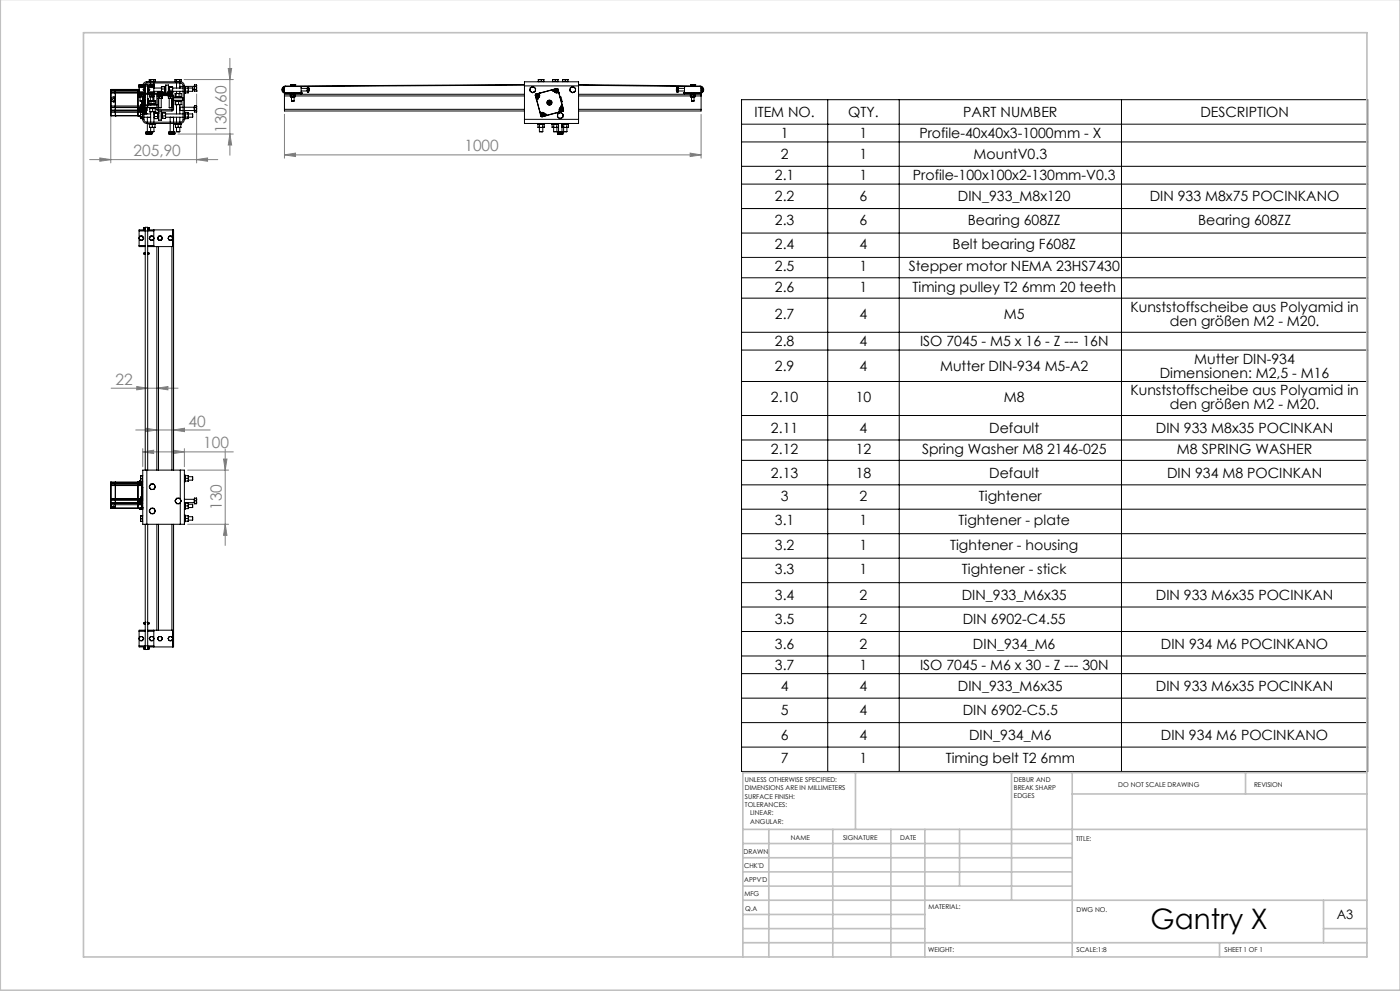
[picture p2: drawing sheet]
<svg xmlns="http://www.w3.org/2000/svg" width="420mm" height="297mm" viewBox="0 0 420 297" stroke-linecap="round" stroke-linejoin="round" font-family="sans-serif">
<g fill="none" stroke="#808080" stroke-width=".3">
<path d="M69 17.5v29M33.2 32.8v16M55.2 23.8h14.8M59 28.2v20.6M68.5 20.5h1l-.5 3.3zM85.3 34.3v13.1M210.3 34.3v13.1M26.9 47.8h38.4M30 47.3l3.2 .5-3.2 .5zM53.4 40.2h16.6M59 47.8l3.3-.5v1zM69 40.2l.5 3.3h-1z"/>
<path d="M85.3 46.4l3.4-.5v1zM85.3 46.4h125M207 45.9l3.3 .5-3.3 .5zM33.3 116.3h20.1M41 115.8l3.3 .5-3.3 .5zM47.1 116.3l3.3-.5v1zM40.7 128.9h22.3M42.8 135.4l3.3-.5v1zM42.8 134.4v5.5M42.8 135.4h27.2M43.7 128.3l3.4 .6-3.4 .5zM52 134.9l3.3 .5-3.3 .5z"/>
<path d="M52.1 128.9l3.3-.6v1.1zM55.3 134.4v5.5M67.1 137.6h1l-.5 3.3zM67.6 134.5v29M56.3 140.9h12.3M56.3 157.1h12.3M67.6 157.1l.5 3.3h-1z"/>
</g>
<g fill="none" stroke="#000" stroke-width=".3">
<path d="M222.5 29.9h187.8v201.3h-187.8zM222.5 37.2h187.8M248.3 29.9v201.3M269.8 29.9v201.3M336.4 29.9v201.3M222.5 42.5h187.8M222.5 49.8h187.8M222.5 55.2h187.8M222.5 62.5h187.8M222.5 69.8h187.8M222.5 77.1h187.8M222.5 83.3h187.8"/>
<path d="M222.5 89.4h187.8M222.5 99.6h187.8M222.5 104.9h187.8M222.5 114.3h187.8M222.5 124.5h187.8M222.5 131.9h187.8M222.5 138h187.8M222.5 145.3h187.8M222.5 152.6h187.8M222.5 159.9h187.8M222.5 167.3h187.8M222.5 174.6h187.8"/>
<path d="M222.5 181.9h187.8M222.5 189.3h187.8M222.5 196.6h187.8M222.5 201.9h187.8M222.5 209.2h187.8M222.5 216.6h187.8M222.5 223.9h187.8"/>
</g>
<g fill="none" stroke="#c0c0c0" stroke-width=".5">
<path d="M.1 -.1v296.9h419.9M25 9.8h385.1v277h-385.1zM256.6 231.6v17M303.5 231.6v38.2M321.7 231.6v55.2M321.7 237.9h88.4M373.7 231.6v6.3M410.1 231.6h-187.3v55.2M222.8 248.6h187.3M222.8 257.1h98.9M222.8 252.8h98.9M230.6 248.6v38.2"/>
<path d="M249.8 248.6v38.2M267.3 248.6v38.2M277.5 248.6v38.2M287.9 248.6v17M222.8 265.6h98.9M222.8 261.3h98.9M222.8 278.3h54.7M222.8 274.1h54.7M222.8 269.8h187.3M397.1 278.3h13M397.1 269.8v12.7M222.8 282.5h187.3"/>
<path d="M365.9 282.5v4.3"/>
</g>
<g fill="#808080">
<path d="M47.1 116.3l3.3-.5v1zM41 115.8l3.3 .5-3.3 .5z"/>
<path d="M30 47.3l3.2 .5-3.2 .5zM59 47.8l3.3-.5v1zM85.3 46.4l3.4-.5v1zM207 45.9l3.3 .5-3.3 .5zM43.7 128.3l3.4 .6-3.4 .5zM52.1 128.9l3.3-.6v1.1zM42.8 135.4l3.3-.5v1zM52 134.9l3.3 .5-3.3 .5z"/>
<path d="M69 40.2l.5 3.3h-1zM68.5 20.5h1l-.5 3.3z"/>
<path d="M67.1 137.6h1l-.5 3.3zM67.6 157.1l.5 3.3h-1z"/>
</g>
<g fill="none" stroke="#000" stroke-width=".3">
<path d="M33.2 34.6l.1 .1M33.2 31.8h.1M33.2 32.1l.1 .1M33.2 31.8v.3M33.2 32.2h.1M33.2 32.2v.8M33.2 33.3h.1M33.2 33.6l.1 .1M33.2 33.3v.3M33.2 27.7v.2M33.2 27.3v.4M33.2 27.1h.1"/>
<path d="M33.2 27.1v.2M33.2 27.9v3.9M33.2 32.1v.1M33.2 33v.3M33.2 33.6v1M33.3 27.7h-.1M33.3 26.8l-.1 .3M33.3 31.8v.4M33.3 27.9h-.1M33.3 32.2v.8M33.3 33h-.1M33.3 33.3v.4"/>
<path d="M33.3 27.3h-.1M33.3 27.7v.2M33.3 27.3v.4M33.3 26.8v.3M33.3 34.7h.1M33.3 33.7h9.4v1.9h-.5M33.3 27.7h8.4M33.3 31.8h8.9M33.3 32.2h8.8M33.3 26.8h8.4M33.3 34.7h8.9l-.1 .2M33.3 27.1v.2"/>
<path d="M33.3 27.9v3.9M33.3 32.2h.1M33.3 33v.3M33.3 33.7v1M33.3 27.3h8.4M33.3 33.3h8.4M33.3 33h8.4M33.3 27.1h8.4M34.1 30.5h.5M34.1 30.5v.1M34.6 29.1a.87 .87 0 0 0-1.3 .9l.8 .5M34.6 26.8v7.9"/>
<path d="M34.6 34.7h.1M41.4 26.8v7.9M41.4 34.7h.1M41.7 33l.1 .4M41.7 27.4v.2M41.7 32.9v.1M41.7 32.8v.1M41.7 32.7h.1M41.7 32.7v.1M41.7 32.8h.1M41.7 27.1h.1M41.7 27.1v.1"/>
<path d="M41.7 27.2v.1M41.7 27.3v.1M41.7 27.2v.2M41.7 27.2h.1M41.7 27v.1M41.7 25.5v.4M41.7 25.9h1.7M41.7 34.7l.1 .2M41.7 26.7v.3M41.7 28.4h.1M41.7 28.4h.4M41.7 29h.4"/>
<path d="M41.7 27.5v.3h1.9M41.7 25.9v.3M41.7 26.2v1.3M41.7 28.4v.6M41.7 25.9h1.9M41.7 27.5h1.9M41.7 26.2h1.9M41.8 28.3v.1M41.8 33.4h.1M41.9 32.2h.1M41.8 32.3l-.1 .4M41.8 34.9h.1"/>
<path d="M41.8 25.4l.2 .1M41.8 25.4h.6M41.8 25.4l-.1 .1M41.8 32.3v.3M41.8 32.6v.8M41.8 34.7v.2zM41.9 32.2v.4M41.9 32.6v.8M41.9 34.9v.1M41.9 35h.2M42 30.3h.4M42 25.5v.4"/>
<path d="M42 27.8v.1M42 29v1.3M42.1 28.4h.3M42.1 29h.6M42.1 28.4h.6M42.1 28.4h-.4M42.1 35h.1M42.1 32.5v.4M42.1 33.3l-.2 .1M42.1 34.9v.1M42.2 33.3h.1M42.1 32.9v.4"/>
<path d="M42.1 32.9h.1M42.1 33.3h.1M42.2 32.9v.4M42.2 31.8l-.1 .1M42.2 33.3l-.1 .3M42.2 34.7v.5M42.2 34v.3M42.2 34v.7M42.2 34.7v.7M42.2 35.4v.2M42.2 35.4v.1M42.2 31.8v1.1"/>
<path d="M42.2 33.3h.4M42.2 32.9h.4M42.2 32.1l.1 .1M42.2 34.3v.4M42.2 35.2v.2M42.2 33.7v.3zM42.2 32.2h.4M42.2 31.5h.4M42.2 31.4h.4M42.2 35.2h.5M42.2 34.3h.5M42.3 31.6h-.1"/>
<path d="M42.3 31.6h.1M42.3 31.6v.6M42.4 29h-.3M42.4 25.4l.3 .1M42.4 25.4h.5M42.4 25.4l-.4 .1M42.4 30.3h.4M42.4 30.3h.3M42.4 29h.3M42.4 28.4v.6M42.4 31.8h.1M42.4 31.8v.1"/>
<path d="M42.4 32.1v.1M42.4 32.1h.1M42.4 32.1l-.1 .1M42.4 31.6h.1M42.4 31.6l.1 .1M42.4 31.7v.1M42.4 31.9h.1M42.4 31.7l.1 .1M42.5 31.9h.1M42.5 31.8h.1M42.5 31.9v.1M42.5 32l-.1 .1"/>
<path d="M42.5 32h.1M42.5 31.8v.1M42.5 31.7v.3M42.6 32.2h.1M42.6 32.9v.4M42.6 32.9h.1M42.6 33.3h.1M42.6 32.3h.1M42.6 31.3v.1M42.6 31.3h.1M42.6 31.4h.1M42.6 31.5h.1"/>
<path d="M42.6 32.2v.1M42.6 31.5v.7M42.6 30.3v1M42.6 32.3v.6M42.6 31.3h-.4v1h.4M42.6 33.2h.1M42.6 32.5h.2v-3.5v6.8a1.21 1.21 0 0 0 1.3 1.2h10M42.6 33.2h.2M42.6 31.4v.1M42.6 33.3v.4M42.7 30.3v2.2M42.7 28.4h.3"/>
<path d="M42.7 28.4h-.3M42.7 25.5v.4M42.7 35.5h.1M42.7 33.8h.1M42.8 27.8v.1M42.8 29v1.3M42.8 30.3h-.1M42.9 25.4l.3-.5 .6-.4h10.3a1.21 1.21 0 0 1 1.2 1.2v10.1a1.21 1.21 0 0 1-1.2 1.2M42.9 25.4l.2 .1M42.9 25.4l-.2 .1M42.9 28.3v.1M43 29h-.3"/>
<path d="M43 28.4h.1M43 25.9h.1M43 28.4v.6M43.1 26.8v.2M43.1 26.8v.1M43.1 27l.2 .2M43.1 25.5v.4M43.1 26.9v.1M43.1 26.9l.3 .2M43.2 32.2v1.3M43.2 33.7l.2 .4M43.2 25.9a.89 .89 0 0 1 .9-1h10a.91 .91 0 0 1 .8 .8v10.1a.84 .84 0 0 1-.8 .8h-10a.91 .91 0 0 1-.9-.8v-7.5"/>
<path d="M43.2 30.4h.1M43.2 31.1h.1M43.2 35.1h1.1M43.2 34.1h2M43.2 27.8v.1M43.3 29.6l.1 2.3zM43.3 26.5l.1 .1M43.3 29.2h.1M43.3 29.2h.3M43.3 32.3h.1M43.3 33.3l.1 .1M43.3 26.5l-.2 .3"/>
<path d="M43.3 33.9l.1 .2M43.3 32.4l.1 .1M43.4 28.7v.5M43.4 28.7v-.4l-.2 1M43.4 33.8l-.1 .1M43.4 33.1v.3M43.4 32.5v.6M43.4 34.1h.7M43.4 33.8l.4 .1M43.4 32.3h.4M43.4 33.1h.4M43.4 28.7h.2"/>
<path d="M43.4 33.4h.4M43.4 32.5h.4M43.4 28.3l.2 .1M43.4 27.8v.1M43.4 27.1l-.1 .1M43.4 30h.2M43.4 31.5h.2M43.4 26.6l-.3 .3M43.4 27.1h.2M43.4 26.6h.2M43.6 25.8v2.1M43.6 31.4v.3h.7"/>
<path d="M43.6 25.3v.1M43.6 28.3v.1M43.6 25.8h.7M43.6 25.4v.4M43.6 28.4v3M43.6 31.4h.7M43.6 26.5l-.7 .4 .7 .4M43.8 32.5v.3M43.8 32.3h.1M43.8 33.4h.1M43.8 33.1v.1M43.8 33.9v.2z"/>
<path d="M43.8 33.9h.1M43.8 32.8v.3M43.8 32.8v.4M43.8 32.4v.4M43.8 33.2v.2M43.8 32.5h.3v.7h-.3M43.8 32.3v.1M43.8 32.4v.1M44.2 39.5h-.1M44.2 39.5h1M44.2 35.2v1.4M44.2 37v2.5"/>
<path d="M44.2 39.6v.5M44.3 35.1h.8M44.3 35.1l-.1 .1M44.3 32.2h2.8zM44.3 25.8v2.1M44.3 25.8v-.4l-.9-.1v.6M44.3 31.4h2.8M44.3 30h.1M44.3 25.5h.5M44.3 28.3v3.9M44.3 26.5l.6 .4-.6 .4M44.3 25.9h1.8"/>
<path d="M44.3 27.1h.1M44.3 26.6h.1M44.3 27.5h1.8M44.3 26.2h1.8M44.3 31.4v-1.8l.2 1.8M44.4 26.6l.3 .3M44.5 31.4h.7M44.5 30.2h.4M44.6 26.5l-.2 .1M44.6 26.5l.2 .3M44.7 37v.2h2v-.2M44.7 26.9l-.3 .2"/>
<path d="M44.8 31l.2 .1M44.8 25.5v.4h1.4M44.8 23.9v.5h1.8v-.5M44.8 30.2v.8M44.8 26.8l-.1 .1M44.8 30.2h.1M44.9 33.5h.1M44.9 28.4h.1M44.9 28.4h.3M44.9 29h.3M44.9 37.3h.8M44.9 38.1l.4 .1"/>
<path d="M44.9 37.2v.1M44.9 30.2h.1M44.9 33.5h.5M44.9 32.5v.1M44.9 32.5h.5M44.9 32.5h.1M44.9 24.4v.1M44.9 25.9h.1M44.9 28.4v.6M44.9 32.5l-.1 .1M44.9 37.3v.8M44.9 30.2h-.1"/>
<path d="M44.9 31.3l.6 .1M44.9 31.3h1.6M44.9 25.4l.3 .1M44.9 25.4h.6M44.9 25.4l-.1 .1M44.9 33.4v.1M44.9 25.4h.3M44.9 32.5h.3M44.9 27.8v.1M44.9 28.3v.1M44.9 32.6v.8M44.9 33.4l.5 .1"/>
<path d="M45 23.8l.2 .1M45 23.8h.7M45 23.8l-.2 .1M45 30.2h.1M45 31.1h.8M45 30.2h-.2M45.1 35.1l-.9 .1M45.1 35.1h.1M45.1 30.3h.4M45.1 27.8v.1M45.1 29v1.3M45.2 25.5v.4"/>
<path d="M45.2 39.6v.5M45.2 39.5h.1M45.2 32.5h.1M45.2 28.4h.3M45.2 28.4h.6M45.2 29h.6M45.2 39.4h1M45.2 24.9v.5M45.2 33.5v3.1M45.2 38.2v1.3M45.2 39.4l.1 .1M45.2 28.4h-.3"/>
<path d="M45.2 23.9v.5M45.3 39.5l-1.4 .1M45.3 38.2h.8M45.3 31l-.3 .1M45.3 31l.5 .1M45.3 30.3v.7M45.4 32.5l.4 .1M45.4 33.5h.8M45.4 32.5h.8M45.4 32.5l-.5 .1M45.5 29h-.3M45.5 25.4l-.3 .1"/>
<path d="M45.5 25.4l.4 .1M45.5 25.4h.5M45.5 30.3h.4M45.5 30.3h.3M45.5 31.1h.2M45.5 28.4v.6M45.5 39.5v.1M45.5 29h.3M45.6 32.2h.1M45.7 32.2l.8 .2M45.7 31.1l.8 .2M45.7 38.1l-.4 .1"/>
<path d="M45.7 37.3h.8M45.7 23.8l-.5 .1M45.7 23.8l.4 .1M45.7 23.8h.7M45.7 38.1l.4 .1M45.7 37.3v.8M45.8 31.1h.6M45.8 33.4l-.4 .1M45.8 32.6v.8M45.8 33.4l.4 .1M45.8 28.4h.3M45.8 28.4h-.3"/>
<path d="M45.9 30.2h.5zM45.9 25.5v.4M45.9 27.8v.1M45.9 29v1.3M45.9 30.3h-.1M46 25.4l.2 .1zM46 25.4l-.1 .1M46.1 28.3v.1M46.1 29h-.3M46.1 28.4h.1M46.1 27.5v.3h-1.8M46.1 25.9v.3"/>
<path d="M46.1 23.9v.5M46.1 25.9h.1M46.1 26.2v1.3M46.1 28.4v.6M46.1 27.4h2.3M46.1 26.4h2.3M46.2 32.5l.4 .1M46.2 33.5h.3M46.2 39.4l-.9 .1M46.2 35.1h.1M46.2 34.1h.1M46.2 24.9v1.5"/>
<path d="M46.2 27.4v.5M46.2 28.3v2.7M46.2 32.2v.1M46.2 33.5v3.1M46.2 38.2v1.2M46.2 32.5l-.4 .1M46.2 31.1l.3 .2zM46.2 31l-.4 .1M46.2 31l.2 .1M46.3 34.5v.7M46.3 33.9v.6M46.3 35.2l.1 .4"/>
<path d="M46.3 35.2v.3M46.3 32.2h.2M46.3 35.5h.1M46.3 34.5l.1 .4M46.3 33.9l.1 .1M46.4 33.8l-.1 .1M46.4 35.5v.1M46.4 34l-.1 .5M46.4 34.9l-.1 .3M46.4 23.8l-.3 .1M46.4 23.8l.2 .1M46.4 34.9h.8"/>
<path d="M46.4 34h.8M46.4 35.6h.8M46.4 30.2h.1M46.5 32.4l-1.6-.1 1 .2M46.5 32.4l-1.6-.1v.2M46.5 33.5h.1M46.5 38.1l-.4 .1M46.5 37.2v.1M46.5 24.4v.1M46.5 37.3v.8M46.6 33.4l-.4 .1M46.6 33.4l-.1 .1"/>
<path d="M46.6 32.6v.8M46.6 31.1h-.2M46.6 30.2v.8l-.2 .1M47 31.4h-2.7M47.1 31.4h.1M47.2 34l.1 .5M47.2 34.9l.1 .3M47.2 33.7l-.9 .2M47.2 33.7l.1 .2M47.3 33.8v.1M47.3 27.5v.4M47.3 34.5v.7"/>
<path d="M47.3 33.9v.6M47.3 35.2l-.1 .4M47.3 34.1h.1M47.3 33.9h.1M47.3 34.5l-.1 .4M47.3 33.9l-.1 .1M47.4 34.6v.8M47.4 34.6l-.1 .6M47.4 27.9h.1M47.4 34.6v.1M47.4 35.4h.1M47.4 28.9h.5"/>
<path d="M47.6 29.5h.1M47.4 28.8h.8M47.4 27.4l.2 .1M47.4 27.4h.6M47.4 27.4l-.1 .1M47.4 28.7l4.2-.1 .1 4.2-4.2 .1zM47.5 33.9l-.1 .7M47.5 33.9h.1M47.5 33.9l-.1 1.5M47.6 33.3v2.7M47.6 28.3l-.5 .3v4.2l.5 .5M47.6 34.1l-.1 1.3"/>
<path d="M47.6 34.8l-.1 .6M47.6 29.5h.6M47.6 32.2h.8M47.6 27.5v.4M47.6 29.5v2.7M47.6 36h.8M47.9 29.4l-.3 .1M47.9 29.4l.3 .1M47.9 28.9v.5M48 27.4l-.4 .1M48 27.4l.4 .1M48 27.4h.5"/>
<path d="M48.2 28.8h.4M48.2 28.8l.3 .1M48.2 29.5h.4M48.2 28.8l-.3 .1M48.4 27.5v.4M48.4 28.8h.2M48.4 34.5v1.5M48.4 34.5v-1.2v2.7M48.4 26.3v.8M48.4 27.1v.3M48.4 34.1h.1M48.4 26.3l.1 .4"/>
<path d="M48.4 27.1l.1 .3M48.5 34.6l-.1 .3M48.5 35.4h.1M48.5 34.6h.1M48.5 34.6l-.1 .4M48.5 26h.1M48.5 34.5v.1M48.5 26l-.1 .3M48.5 26.7l-.1 .4M48.5 26h.9M48.5 26.7h.9M48.5 29.4l-.3 .1"/>
<path d="M48.5 29.4l.1 .1M48.5 27.4l.2 .1M48.5 28.9v.5M48.5 27.4l-.1 .1M48.6 33.9l-.1 .6M48.6 28.8l-.1 .1M48.6 33.9l-.1 1.5M48.6 29.5h.1M48.6 27.9h.1M48.6 33.9h1M48.7 35.1l-.1 .3M48.7 35.1h.1"/>
<path d="M48.7 29.4l-.1 .1M48.7 33.8v.5M48.7 34.3v.8M48.7 35.1l.1 .4M48.7 33.8h1M48.7 33.9l-.1 1.5M48.7 28.6v.8M48.7 29.4l-.3 .1v2.7M48.7 34.3l.1 .4M48.7 34.7v.3M48.7 27.5v.4M48.7 27.8h.7"/>
<path d="M48.7 27.6h.7M48.8 34.7l-.1 .4M48.8 35.5h.8M48.8 34.7h.8M49.4 26v.3M49.4 26.7v.4M49.4 27.6v.1M49.4 26h.1M49.4 26.3v.8M49.4 27.1v.5M49.4 27.1v.6M49.4 26.1v.2"/>
<path d="M49.4 27.7h.1M49.4 26v.1M49.4 27.7v.1M49.4 27.6l.1 .1M49.4 26.1h.1M49.4 26.4h.1M49.4 26.3v.4M49.4 26.3h.1M49.5 26.9v.8M49.5 26.1l.1 .1M49.5 26.8v.1M49.5 26.9l-.1 .6"/>
<path d="M49.5 26.3h.1M49.5 27.7h.1M49.5 26.8v.2M49.6 33.9l.1 .4M49.6 34.7l.1 .4M49.6 26.1l-.1 .7M49.6 26.1l-.1 1.6M49.6 26.1h.1M49.7 26.1h-.2M49.7 27.5l-.1 .2M49.7 34.3v.8M49.7 35.1l-.1 .4"/>
<path d="M49.7 33.8v.5M49.7 26.5l-.1 1.2M49.7 35.1h1.5M49.7 34.1h5.2M49.7 34.3l-.1 .4M49.7 33.8l-.1 .1M49.7 25.5v2.4M49.7 25.5h.8M50.4 27.5v.4M50.4 28.6v.2h1.3M50.5 25.5l.1 1.9M50.5 28.9h.6"/>
<path d="M50.5 29.4l.3 .1M50.5 28.8v.1M50.5 27.4h.1M50.5 25.5v1.9M50.5 27.9h.1M50.5 28.9v.5M50.5 27.4l-.1 .1M50.6 27.4h.5M50.6 27.4l-.2 .1M50.7 26.1l-.1 .3M50.7 26.1h.1M50.7 26.1l-.1 .8"/>
<path d="M50.7 26.1l-.1 1.3M50.7 26.1h1M50.8 32.2h.7M50.8 39.6h1.6M50.8 27.4v.5M50.8 29.5v2.7M50.8 27.4h.1M50.8 29.5h.6M50.8 26.6l.1 .4M50.8 26.6v.8M50.8 26.1v.5M50.8 26.1l-.1 1.3"/>
<path d="M50.8 26.8v.6M50.9 27l-.1 .4M50.9 26l-.1 .1M50.9 26h.9M50.9 26h.8M50.9 27h.8M51 39.5h.1M51 35.2h1.1M51 39.5h1.1M51 35.2v1.4M51 37v2.5M51.1 39.6v.5"/>
<path d="M51.1 29.4l-.3 .1M51.1 28.9h.6M51.1 27.4l.4 .1M51.1 27.4h.6M51.1 28.9v.5M51.1 29.4l.3 .1M51.2 35.1h.8M51.2 35.1l-.2 .1M51.4 29.5h.3zM51.5 27.5v.4M51.5 29.5v2.7M51.6 28.3l.5 .3-.2 4.5-4.3 .2"/>
<path d="M51.7 27.4l.2 .1zM51.7 27.4l-.2 .1M51.7 27l.1 .4M51.7 26.1l.1 .5M51.7 26l.1 .1M51.8 27.9v.4h-10.1v-.4M51.8 26v.1M51.8 26.6l-.1 .4M51.8 26.6v.8M51.8 26.1v.5M51.8 27.4v.1M51.8 27.4l.1 .5h-18.6"/>
<path d="M51.8 27.4h3.1M51.8 26.4h3.1M51.8 26.1h-.1M52 35.1l.1 .1M52 35.1h2.9M52 39.6v.5M52.1 39.5h.1M52.1 30.1h2.7zM52.1 29.3h2.7zM52.1 35.2v1.4M52.1 37v2.5M52.4 37v.2h2v-.2h-.3"/>
<path d="M52.5 23.9v.5h1.9v-.5M52.6 30.4h.1M52.6 29h.1M52.6 30.4v1M52.6 31.4h.1M52.6 31.4h.6M52.6 30.4h.6M52.6 37.3h.8M52.6 38.1l.4 .1M52.6 37.2v.1M52.6 24.4v.1M52.6 37.3v.8"/>
<path d="M52.6 28h.1M52.7 30.2l.6 .2M52.7 28l.1 .1M52.7 28h.6M52.7 29h.6M52.7 30.1h.1M52.7 30.1l1.5 .2-1.5-.1M52.7 28v1M52.7 29.2h.1M52.7 30.1v.1M52.7 31.3l-.1 .1M52.7 31.3l.5 .1"/>
<path d="M52.7 30.4v.9M52.7 23.8l-.2 .1M52.7 23.8l.3 .1M52.7 23.8h.7M52.8 29.1l-.1 .1M52.8 29.1h.1M52.8 29.1l1.4 .1M52.8 28.1v1M52.8 29.1l.8 .1M52.8 29.1l1.2 .1M52.9 29.1l.1 .1M53 29.1h.1"/>
<path d="M53 39.4h.9M53 23.9v.5M53 24.9v1.5M53 27.4v.6M53 30.3v.1M53 31.4v2.7M53 35.1v1.5M53 38.2v1.2M53 38.2h.8M53.2 30.4h.4M53.2 30.4h.8M53.2 31.4h.8"/>
<path d="M53.2 30.4h-.5M53.3 28l.4 .1M53.3 29h.7M53.3 28h.7M53.3 28l-.5 .1M53.3 30.4h.1M53.3 30.4h.3M53.4 29.2h.1M53.4 37.3h.9M53.4 38.1l-.4 .1M53.4 23.8l-.4 .1M53.4 23.8l.5 .1"/>
<path d="M53.4 23.8h.8M53.4 38.1l.4 .1M53.4 37.3v.8M53.5 29l.7 .1M53.6 30.1l.6 .2M53.6 31.3l-.4 .1M53.6 31.3l.4 .1M53.6 30.4v.9M53.7 28.9l-.4 .1M53.7 28.9l.3 .1M53.7 28.1v.8M53.9 23.9v.5"/>
<path d="M53.9 32.2v.9M53.9 26v.4M53.9 33.1h.1M53.9 24.9v1.1M53.9 27.4v.6M53.9 29.2h.1M53.9 30.1v.1M53.9 31.4v.8M53.9 33.1v1M53.9 35.1v1.5M53.9 38.2v1.2M54 30.4h-.4"/>
<path d="M54 30.4h.3M54 31.4h.3M54 32.1v1M54 25.9v.5M54 32.1l-.1 .1M54 32.1h.9M54 33.1h.9M54 25.9l-.1 .1M54 25.9h.9M54 28l-.3 .1M54 28l.4 .1M54 29h.3"/>
<path d="M54.2 23.8l-.3 .1M54.2 23.8l.2 .1M54.2 29v.1M54.2 30.3l-.1 .1M54.2 29.1l-.8 .1M54.2 29.1h.1M54.2 30.3l.1 .1M54.3 31.4h.1M54.3 38.1l-.5 .1M54.3 37.2v.1M54.3 24.4v.1M54.3 37.3v.8"/>
<path d="M54.3 30.4h.1M54.3 31.3l-.3 .1M54.3 31.3v.1M54.3 30.4v.9M54.4 28.9l-.4 .1M54.4 28.1v.8M54.4 28.9l-.1 .1M54.8 29.3v.8M55.3 33.6h.2v2h-.2M55.3 32.1h3M55.3 33.1h3M55.3 25.9h3"/>
<path d="M55.5 25.9v2h-.2M55.5 35.5l.1 .1M55.5 27.7l.1 .1M55.6 33.7v.4M55.6 34.1v1M55.6 35.1v.5M55.6 25.9v.5M55.6 26.4v.9M55.6 27.3v.5M55.6 33.7l-.1 .1M55.6 25.9l-.1 .2M55.6 35.1h2.1"/>
<path d="M55.6 34.1h2.1M55.6 27.3h.8M55.6 27.8h.8M55.6 25.9h.8M55.6 35.6h.8M55.6 33.7h.8M56.4 33.7l.1 .2M56.4 25.9l.1 .3M56.4 27.3l.1 .3M56.5 34.6v.7M56.5 33.9v.7M56.5 35.3l-.1 .3"/>
<path d="M56.5 26.2v.7M56.5 26.9l-.1 .4M56.5 26.9v.7M56.5 27.6l-.1 .2M56.5 27.4h1.2M57.7 34.1v1M57.7 35.1h.1M57.7 26.4v1M57.7 26.4l.1 .9M57.7 26.4h-2.1M57.8 26.9h.5M57.8 27.3l-.1 .1"/>
<path d="M57.8 27.3h.1M58.3 33.1v.1M58.3 26.9h.1M58.3 32.1v1M58.3 25.9v1M58.3 32.1h.1M58.3 25.8v.1M58.3 31.8v1.6M58.3 25.6v1.6M58.3 31.8h.1M58.3 33.4h.1M58.3 25.6h.1"/>
<path d="M58.3 27.2h.1M58.4 25.9h.5M58.4 32.2h.5M58.4 26.8h.5M58.4 33.1h.5M58.9 33.1l.1 .2M58.9 32.2l.1 .4M58.9 31.7l.1 .2M58.9 25.9l.1 .4M58.9 26.8l.1 .3M58.9 25.5l.1 .1zM58.9 27.3h.1"/>
<path d="M58.9 31.7h-.5v1.9h.5M58.9 25.4h-.5v1.9h.5M59 33.3l-.1 .3M59 32.6l-.1 .5M59 32.6v.7M59 31.9l-.1 .3M59 31.9v.7M59 26.3l-.1 .5M59 26.3v.8M59 25.6l-.1 .3M59 25.6v.7M59 27.1l-.1 .2"/>
<path d="M84.7 26.7v.4M84.7 27.1l.2 .1M84.7 27.1l.2 .2M84.7 26.6v.5M84.8 27.2l.9 .6M84.9 26.8v.2M84.9 26.5l-.2 .1M84.9 26.5h.1M84.9 27.2v.1M84.9 27.2h.4M84.9 26.8h.4M84.9 27.3h.4"/>
<path d="M84.9 26.5h.4M84.9 27h.4M84.9 26.5v.3M84.9 27v.2M85.3 28.3v.4M85.3 32.8v.5h72M85.3 28.3v-.4h5v.4M85.3 28.3h72M85.3 32.8h72M85.3 28.7v4.1M85.3 28.7h1.8M85.7 25.9l-.6 .2-.3 .4"/>
<path d="M85.7 25.9l4.4 .1 .2 .2v1.3l-.3 .3M85.7 25.9l-.4 .3v1.3l.4 .3M85.7 27.8h5l-.4 .2M87.1 29h.2M87.1 28.4v.6M87.2 25.4h.1M87.2 25.8h-1.5a1.09 1.09 0 0 0-1.1 .9 1.09 1.09 0 0 0 .8 1.2M87.2 25.4v.1M87.2 25.4h.3M87.2 25.9h1.3M87.2 25.5v.4M87.3 28.3v.1"/>
<path d="M87.3 29h.5M87.3 28.4h.5M87.3 28.4h.2M87.3 28.4h-.2M87.5 30.3h.7M87.5 27.8v.1M87.5 29v1.3M87.5 29h-.2M87.5 29h.3M87.5 28.4v.6M87.5 25.4l.3 .1M87.5 25.4h.7"/>
<path d="M87.5 25.4l-.3 .1M87.8 28.4h-.3M87.8 29h.6M87.8 28.4h.4M87.8 28.4h.6M87.8 25.5v.4M88.2 25.4l.3 .1M88.2 25.4h.3M88.2 25.4l-.4 .1M88.2 28.4v1.9M88.2 27.8v.1M88.4 28.4h.1"/>
<path d="M88.4 28.4h-.2M88.4 28.3v.1M88.5 25.4h.1M88.5 25.4v.1M88.5 25.9h.1M88.5 25.5v.4l68.8-.4M88.5 29h-.1M88.5 28.4v.6M88.5 28.7h68.8M90.3 27.3h1.9M90.3 26.5h1.9M92.2 26.5h.1"/>
<path d="M92.2 27.3h.1M92.2 26.5v.8M92.5 26.1l.1 .1M92.5 26.1h-.3v1.5h.3M92.5 26.1v1.5M92.6 27.6h-.1M92.6 26.2l.2 .4M92.6 26.2v1.4M92.7 27h.1M92.8 27l-.2 .6M92.8 26.7l-.1-.2 .1 .4M92.8 26.9v.1"/>
<path d="M92.8 27h.1M92.8 26.7h.1M157.3 25.7v-1.2h16.3v1.2M157.3 35.8v1.2h16.3v-1.2M157.3 25.4l-68.8 .4M157.3 25.7h16.3M157.3 35.8h16.3M157.3 25.7v10.1M159 26.8l.3 .7M159 26.8v.4l.3 .3M159.3 27.5l.8 .1M159.3 27.5l.4 .3 .4-.2"/>
<path d="M159.5 26.1l-.5 .7M159.5 26.1l-.4 .2-.1 .5M159.5 26.1l.8 .1M159.5 26.1l.4-.1 .4 .2M160.3 26.2l.3 .8M160.3 26.2l.4 .3-.1 .5M160.6 28.6h.1M160.6 28.6v.1M160.6 27l-.5 .6M160.6 27v.4l-.5 .2M160.7 28.9l.2 .8M160.8 29l.1 .6"/>
<path d="M160.8 28.2l-.2 .4M160.8 28.2h.1M160.9 29.7l1.1 3.9M161 29.7h-.1M161 28.1l-.2 .1M161 29.7l1 3.9M161.1 28.6l-.1 .2h.1M161.1 28.7v.1M161.1 28.6h.1M161.1 28.6l.1 .2M161.1 29.3l-.2 .4M161.1 29.3v.1"/>
<path d="M161.1 28.8h.1M161.1 29.4l-.1 .3M161.2 28.5l-.1 .1M161.3 28.5v.1M161.3 28.5l-.3-.1 .1 .2M161.3 28.6l.2-.1-.1 .2M161.3 28.6h-.2M161.3 28.6v.1M161.3 37v.2h2v-.2M161.3 28.7l.1 .2-.2-.1M161.3 28.7h.1M161.3 28.7l-.1 .1"/>
<path d="M161.3 28.6l.1 .1M161.4 28.7h-.1M161.4 37.3h.5M161.4 38.1l.2 .1M161.4 29.3h.1M161.4 37.3v.8M161.4 29.3l-.3 .1M161.4 29.3h-.3M161.5 23.8v.1M161.5 23.8h.5M161.5 24.4h.1M161.5 23.8v.7"/>
<path d="M161.5 24.4h1.7M161.5 37.2l-.1 .1M161.5 23.9v.5M161.6 38.2h.7M161.7 28.3l.1 .2M161.8 28.5v.4l-.4 .4M161.8 28.5h.1M161.8 28.2l-.1 .1M161.8 39.4h1M161.8 28.2l.1 .3M161.9 37.3h.9M161.9 37.3l-.1 2.1"/>
<path d="M161.9 27.9l-.6 .2M161.9 28.5l-.1 .5-.4 .3M162 33.6l.3 .2M162 23.8l-.5 .1M162 23.8l.4 .1M162 23.8h.8M162 33.6l.1 .8M162 33.6h.1M162 27.9l-.2 .3M162 27.9l-.3 .4M162 27.9h.1M162 27.9l-.8 .2"/>
<path d="M162 33.7l.2 .6M162.2 34.6v.2M162.2 34.8l.4 .2M162.3 34.7l-.1 .1M162.3 34.7l.3 .3M162.3 34.7h.1M162.3 38.2h.7M162.3 33.8h.1M162.4 23.9v.5M162.6 33.7l.5 .1 .3 .4M162.6 33.7v.1M162.6 33.7l-.3 .1"/>
<path d="M162.6 33.8h.3l.4 .4M162.6 34.4l.1 .1M162.6 33.8h-.3M162.6 34.4h-.1l.2 .1M162.6 34.3v.1M162.6 34.3l.1 .2M162.6 35h.1M162.7 34.5h.1M162.8 34.2v.1M162.8 34.2l-.2-.1v.2M162.8 23.8l-.4 .1M162.8 23.8l.4 .1"/>
<path d="M162.8 34.2l-.2 .1M162.8 35h-.2M162.8 37.3h.5M162.8 34.3h-.2M162.8 34.3v.1M162.8 37.3v2.1M162.8 34.4l.1 .2-.2-.1M162.8 34.3h.2l-.2 .1M162.8 34.4h.1M162.8 34.4l-.1 .1M162.8 34.5h-.1M162.8 34.3l.1 .1"/>
<path d="M163.1 37.2l.2 .1M163.2 23.9l-.1 .6M163.3 38.1l-.3 .1M163.3 37.3v.8M163.3 34.2h.1M163.3 34.2l.1 .3M163.4 34.5l.4 .2M163.4 34.2l.1 .2M163.5 34.4l.3 .3M163.5 34.4l-.1 .1M163.7 34.7l-.6 .1M163.8 34.7l-.8 .2"/>
<path d="M165.6 37.2h2M165.6 37v1.1M165.6 38.1l.3 .1M165.8 37.2l-.2 .1h.5M165.8 24.4h1.6M165.8 23.9v.6M165.8 26.8l.1 .1M165.8 26.8l.4 .3M165.8 26.8l-3.8 1.1M165.9 38.2h.7M165.9 26.9l.3 .2M165.9 26.9l-3.9 1"/>
<path d="M166.1 39.4h1M166.1 37.3h.9M166.1 37.3v2.1M166.2 23.8l-.4 .1M166.2 23.8l.4 .1M166.2 23.8h.8M166.2 27.1h.1M166.2 27.1v.2M166.2 27.3l.4 .5h.5M166.2 27.1l.1 .2M166.3 27.3h-.1M166.3 27.3l.3 .4 .5 .1"/>
<path d="M166.5 26.7l-.5 .1M166.6 38.2h.7M166.6 23.9v.5M166.7 26.6l-.9 .2M166.8 27.1v.1M166.8 27.1l-.1 .2 .1-.1M166.8 27.1h.1M166.8 27.2l.1 .1M166.8 27.2h.2M166.9 27l-.1-.1v.2M166.9 27l.1 .1M166.9 27.1h.1"/>
<path d="M166.9 27.1h-.1M166.9 27l-.1 .1M167 27.1v.1M167 23.8l-.4 .1M167 23.8l.4 .1M167 27.2l-.1 .2v-.1M167 27.1h.2l-.2 .1M167 26.5h.1M167 26.5l.4 .2M167 27.2h.1M167 27.3h-.1M167 26.5l-.1 .1"/>
<path d="M167 26.6h.1M167 38.1l-.4 .1M167 26.6l.4 .1M167 37.3v.8M167 38.1l.3 .1M167.1 27.8h.1M167.1 38.2v1.2M167.3 39.6h1.6M167.3 38.2l.2-.1zM167.3 34.5l.3 .8M167.3 34.5l-.1 .5 .4 .3M167.3 27.7l.1 .1"/>
<path d="M167.3 27.7l.3 .2M167.3 27.7l-.2 .1M167.4 26.7h.1M167.4 27.8l.2 .1M167.4 27.8h-.3M167.4 26.7v.1M167.4 37.2l.1 .1h-.5M167.4 23.9v.6M167.4 26.7v.2M167.5 27.1l1.5 5.5M167.5 27.2l.1 .6M167.6 39.5h-.1"/>
<path d="M167.6 35.3l.8 .1M167.6 35.3l.4 .3 .4-.2M167.6 39.5h1M167.6 37v2.5M167.6 27.9l1.1 3.9M167.7 33.6v.1M167.7 33.6l-3.9 1.1M167.8 33.9l-.5 .6M167.8 33.9l-.5 .2v.4M167.8 33.9l.8 .1M167.8 33.9l.4-.2 .4 .3M167.8 33l.1 .3"/>
<path d="M167.8 33h.1M167.9 33.3l-.2 .3M167.9 33.3h.1M167.9 33.3l-.2 .4M168 29.1h.3l.1 .5a.61 .61 0 0 1 0 1M168.1 39.6v.5M168.2 32.2l-.3 .3-.1 .5M168.2 32.2h.1M168.3 32.2l-.4 .3-.1 .5M168.3 32.8l-.1 .1h.1M168.3 32.8v.1M168.3 32.8h.1"/>
<path d="M168.3 32.9l.1 .1M168.3 32.8l.1 .1M168.3 33.4l-.5 .2M168.5 32.7h.1M168.5 32.7l-.2-.1v.2M168.5 32.7l-.2 .1M168.5 32.7h-.2M168.5 33.4l-.8 .3M168.5 32.7v.2M168.5 32.9l.1 .2-.2-.1M168.5 32.7h.2l-.1 .1M168.5 32.9h-.1"/>
<path d="M168.5 32.9h.1M168.5 32.1v.1M168.5 32.9l-.1 .1M168.5 32.7l.1 .1M168.5 32.1l-.3 .1M168.5 32.2h-.2M168.6 32.8l-.1 .1M168.6 34l.3 .7M168.6 34l.3 .3v.4M168.6 39.5h.1M168.6 37.2h2M168.6 37v2.5"/>
<path d="M168.6 38.1l.3 .1zM168.7 31.8l-.2 .3M168.7 31.8l-.2 .4M168.8 37.2l-.2 .1h.5M168.8 24.4h1.6M168.8 23.9v.6M168.8 31.9l.1 .6M168.8 33.3h.1M168.8 33.3l-.1 .1M168.9 38.2h.7M168.9 34.7l-.5 .7M168.9 34.7l-.1 .5-.4 .2"/>
<path d="M169 32.9l-.2 .4M169 32.9h.1M169 32.8l.1 .1M169.1 32.9l-.3 .4M169.1 39.4h1M169.1 38.2v1.2M169.1 38.1l-.2 .1M169.1 37.3h.9M169.1 38.1l.5 .1M169.1 37.3v.8M169.2 23.8l-.4 .1M169.2 23.8l.4 .1"/>
<path d="M169.2 23.8h.8M169.6 38.2h.7M169.6 23.9v.5M170 23.8l-.4 .1M170 23.8l.4 .1M170 38.1l-.4 .1M170 37.3v.8M170 38.1l.3 .1M170.1 38.2v1.2M170.4 37.2l.1 .1h-.5M170.4 23.9v.6M170.5 38.1l-.2 .1"/>
<path d="M170.6 37l-.1 1.1M171 26.8l.3 .7M171 26.8v.4l.3 .3M171.3 27.5l.9 .1M171.3 27.5l.4 .3 .5-.2M171.5 26.1l-.5 .7M171.5 26.1l-.4 .2-.1 .5M171.5 26.1l.8 .1M171.5 26.1l.4-.1 .4 .2M172.3 26.2l.3 .8M172.3 26.2l.4 .3-.1 .5M172.6 27l-.4 .6"/>
<path d="M172.6 27v.4l-.4 .2M173.6 28.3h36.7M173.6 32.8h36.7M173.6 25.4l33.6 .3M173.6 25.7v10.1M173.6 28.7h33.5M202.9 27l.1 .3M202.9 27h.1M202.9 26.8h.1M203 27.3l.1 .3M203 27.3h.1M203 26.8v.2"/>
<path d="M203 26.5l-.1 .3M203 26.5h.1M203.1 27.6h.1M203.1 26.2l-.1 .3M203.1 26.2v1.4M203.2 26.1l-.1 .1M203.2 26.1h.2v.8M203.2 26.1v1.5M203.4 26.5h.1M203.4 26.9v.7h-.2M203.5 27.3h-.1M203.5 26.9v.4"/>
<path d="M203.5 26.5v.4M203.5 27.3h1.9M203.5 26.5h1.9M205.4 28.3v-.4h4.9v.4M207.1 29h.2M207.1 28.4v.6M207.2 25.4h.1M207.2 25.4v.1M207.2 25.4h.3M207.2 25.9h1.3M207.2 25.5v.4l-33.6-.4M207.3 28.4h.5"/>
<path d="M207.3 28.4h.2M207.3 29h.5M207.3 28.4h-.2M207.3 28.3v.1M207.5 30.3h.7M207.5 27.8v.1M207.5 28.4v1.9M207.5 25.4l.3 .1M207.5 25.4h.6M207.5 25.4l-.3 .1M207.8 28.4h-.3M207.8 28.4h.4"/>
<path d="M207.8 29h.6M207.8 28.4h.6M207.8 25.5v.4M208.1 25.4l.4 .1M208.1 25.4h.4M208.1 25.4l-.3 .1M208.2 27.8v.1M208.2 28.4v1.9M208.4 28.4h.2M208.4 28.3v.1M208.4 28.4h-.2M208.5 25.4h.1"/>
<path d="M208.5 25.8h1.5a1.09 1.09 0 0 1 1.1 1 1.09 1.09 0 0 1-.8 1.1M208.5 25.4v.1M208.5 25.9h.1M208.5 25.5v.4M208.6 29h-.2M208.6 28.4v.6M208.6 28.7h1.7M210 25.9l.6 .2 .3 .4M210 25.9l-4.5 .1-.1 .1v1.5l.2 .2M210 25.9l.3 .2v1.5l-.3 .2M210 27.8h-5l.4 .2M210.3 28.3v.4"/>
<path d="M210.3 32.8v.5h-36.7M210.3 27.2h.5M210.3 26.8h.5M210.3 27.3h.5M210.3 26.5h.5M210.3 27h.5M210.3 28.7v4.1M210.8 26.8v.2M210.8 26.5l.1 .1M210.8 27.2v.1M210.8 26.5h.1M210.8 26.5v.3"/>
<path d="M210.8 27v.2M210.9 27.2l-.3 .4-.6 .2M210.9 26.7v.4M210.9 27.1l-.1 .1M210.9 27.1l-.1 .2M210.9 26.6v.5M43.7 40.1l.3 .1M43.7 40.1v-.5h1.9v.5M44 40.2h.7M44.2 40.1l-.2 .1M44.2 40.1l.5 .1M44.7 40.2h.7"/>
<path d="M45.2 40.1l-.5 .1M45.2 40.1l.2 .1M45.6 40.1l-.2 .1M50.6 40.1l.3 .1M50.6 40.1v-.5h1.9v.5M50.9 40.2h.7M51.1 40.1l.5 .1M51.1 40.1l-.2 .1M51.6 40.2h.7M52 40.1l-.4 .1M52 40.1l.3 .1M52.5 40.1l-.2 .1"/>
<path d="M167.3 40.1l.4 .1M167.3 40.1v-.6h1.6v.6M167.7 40.2h.8M168.1 40.1l-.4 .1M168.1 40.1l.4 .1M168.9 40.1l-.4 .1M41.7 73.6v.3h1.9M41.7 69.2v2M41.7 71.5v2.1M41.7 69.2h4.4M41.7 73.6h1.9M41.8 71.7l.6 .3"/>
<path d="M41.8 71.1v.6M41.8 71.1l-.1 .3 .1 .3M41.8 71.7l.2 .3h.4M42.4 70.8h-.4l-.2 .3M42.4 70.8l-.6 .3M42.4 70.8l.5 .3M42.4 70.8h.4l.1 .3M42.9 71.7l-.5 .3M42.9 71.7l-.2 .3h-.3M42.9 71.1v.6M42.9 71.1l.2 .3-.2 .3M43 68.4v.5"/>
<path d="M43 68.4h.3M43.1 68.3l-.1 .1M43.1 68.3v.1M43.1 68.3h.5M43.2 76.1h.1M43.2 76.1h.4M43.2 76.1l.4 .2M43.3 68.4h.1M43.3 68.4v.5M43.4 68.4v.5M43.4 68.4h.2M43.5 75.8h-.3v.3"/>
<path d="M43.6 68.9h-1.9v.3M44.3 75.8h.1M44.3 75.8h.4v.3M44.3 76.3h.1M44.3 76.1h.4M44.3 68.3h.4M44.3 68.4h.1M44.3 68.9h7.5M44.3 73.6h1.8M44.4 68.4h.2M44.4 68.4v.5M44.6 68.4h.2"/>
<path d="M44.6 68.4v.5M44.7 76.1l-.4 .2M44.7 76.1h.1M44.7 68.3l.1 .1M44.8 68.4h.1M44.8 68.4v.5M44.9 71.7l.6 .3M44.9 71.1v.6M44.9 71.1l-.1 .3 .1 .3M44.9 71.7l.3 .3h.3M45.5 70.8h-.3l-.3 .3M45.5 70.8l-.6 .3"/>
<path d="M45.5 70.8l.5 .3M45.5 70.8h.4l.1 .3M46 71.1v.6M46 71.7l-.5 .3M46 71.1l.2 .3-.2 .3M46 71.7l-.1 .3h-.4M46.1 68.9v.3M46.1 73.6v.3M46.1 69.2v2M46.1 71.6v2M47.1 73.9v67M47.4 71.1v.6"/>
<path d="M47.4 71.7l.6 .3M47.4 71.1l-.1 .3 .1 .3M47.4 71.7l.2 .3h.4M47.6 73.9v67M48 70.8l-.6 .3M48 70.8l.5 .3M48 70.8h.4l.1 .3M48 70.8h-.4l-.2 .3M48.5 71.1v.6M48.5 71.7l-.5 .3M48.5 71.1l.2 .3-.2 .3M48.5 71.7l-.1 .3h-.4"/>
<path d="M50.6 71.1v.6M50.6 71.7l.5 .3M50.6 71.1l-.2 .3 .2 .3M50.6 71.7l.2 .3h.3M51.1 70.8l-.5 .3M51.1 70.8l.6 .3M51.1 70.8h-.3l-.2 .3M51.1 70.8h.4l.2 .3M51.6 73.9v67M51.7 71.1v.6M51.7 71.7l-.6 .3M51.7 71.1l.2 .3-.2 .3"/>
<path d="M51.7 71.7l-.2 .3h-.4M51.8 68.9h.3v72M51.8 68.9v2.3M51.8 71.6v2.3h-7.5M33.2 152.3h.1M33.2 149.7l.1 .1M33.2 149.4v.3M33.2 149.8l.1 .1M33.2 150.6h.1M33.2 149.8v.8M33.2 151.2l.1 .1M33.2 150.9v.3"/>
<path d="M33.2 145.4v.2M33.2 145h.1M33.2 145v.4M33.2 144.7v.3M33.2 145.6v3.8M33.2 149.7v.1M33.2 150.6v.3M33.2 151.2v1.1M33.3 145.3l-.1 .1M33.3 144.5l-.1 .2M33.3 149.4v.4M33.3 149.4h-.1"/>
<path d="M33.3 145.5l-.1 .1M33.3 149.9v.7M33.3 150.9v.4M33.3 150.9h-.1M33.3 144.7h-.1M33.3 145.3v.2M33.3 145v.3M33.3 144.5v.2M33.3 144.7v.3M33.3 145.5v3.9M33.3 149.8v.1M33.3 150.6v.3"/>
<path d="M33.3 151.3v1M33.3 150.6h8.4M33.3 144.5h8.4M33.3 152.3h9.5M33.3 149.9h8.8M33.3 145.3h8.8M33.3 150.9h8.4M33.3 144.7h8.4M33.3 149.4h8.9M33.3 145.5h8.9M33.3 151.3h8.9M33.3 149.8h8.8"/>
<path d="M33.3 145h8.4M33.8 152h.6zM34.1 151.8l-.8 .2 1.3 .2M34.1 151.6v.2M34.1 151.8h.5M34.6 144.5v7.8M34.6 152.3h.1M41.4 144.5v7.8M41.4 152.3h.1M41.7 145l.1 .3M41.7 150.7l.1 .3M41.7 144.9v.1"/>
<path d="M41.7 144.8v.2M41.7 144.8h.1M41.7 144.6v.1M41.7 144.6h.1M41.7 144.7h.1M41.7 144.9h.1M41.7 150.4v.1M41.7 150.4h.1M41.7 150.6h.1M41.7 150.6v.1M41.7 144.7v.1M41.7 152.3l.1 .3"/>
<path d="M41.7 150.5h.1M41.8 144.2l-.1 .4M41.8 152.6h.1M41.8 151h.1M41.8 149.9l.1 1.2M41.8 149.9l-.1 .5M41.8 144.2v.4M41.8 149.9v1.1M41.9 144.2h-.1M41.9 144.2v.4M41.9 144.6v.7M41.9 152.3l-.1 .2z"/>
<path d="M41.9 144.2h.2M41.9 152.6h.2M42.2 144.1h.1M42.1 152.6h.1M42.1 144.4v.5M42.1 152.5v.1M42.1 150.9l-.2 .2M42.1 150.1v.5M42.1 150.9l.1 .1M42.1 150.6v.3M42.1 151.2l.1 .1M42.1 150.9h.1"/>
<path d="M42.1 145.4l.1 .1M42.1 144.4h.1M42.2 144.4h.1M42.1 144.2v.2M42.2 150.6v.4M42.2 150.6h-.1M42.2 149.4l-.1 .2M42.2 143.9v.3M42.2 143.1v.4M42.2 143.1v.8M42.2 142.6h.1M42.2 142.6v.5"/>
<path d="M42.2 144.2h.1M42.2 142.6l.5-.1v1.7h-.5M42.2 155.9v.3M42.2 155.1v.4M42.2 155.1v.8M42.2 154.6v.1M42.2 154.6v.5M42.2 154.6l.5-.1v1.7M42.2 144.2v.2M42.2 144.4v1.1M42.2 149.4l-.1 1.2M42.2 151v.3"/>
<path d="M42.2 152.3v.3M42.2 151h.4M42.2 152.6h.4M42.2 144.4h.4M42.2 150.6h.4M42.2 152.3h-.1M42.2 149.8h.1M42.2 152.2l.1 .1M42.2 143.5v.4M42.2 155.5v.4M42.2 154.7v.4M42.2 149.9h.4"/>
<path d="M42.2 149.1h.4M42.2 143.5h.5M42.2 142.6h.5M42.2 155.5h.5M42.2 154.7h.5M42.3 149.2l-.1 .1M42.3 149.2l.2 .2M42.3 149.2v.6M42.3 152.2v.1M42.4 149.4v.1M42.4 149.4h.1M42.4 149.8h.1"/>
<path d="M42.4 152.3h.1M42.4 149.8h-.1M42.4 149.5h.1M42.4 149.7v.1M42.4 152.2l-.1 .1M42.4 152.2h.1M42.4 152.2v.1M42.4 149.7h.1M42.5 149.5h.1M42.5 149.4h.1M42.5 149.5v.1M42.5 149.6h.1"/>
<path d="M42.5 149.6l-.1 .1M42.5 149.6l-.1 .2M42.5 149.4v.1M42.5 149.4l-.1 .1M42.5 152.2h-.1M42.6 149.9h.1M42.6 150.6v.4M42.6 150.6h.1M42.6 152.2h.1M42.6 148.9v.2M42.6 148.9h.1M42.6 149.1h.1"/>
<path d="M42.6 152.3v.1M42.6 152.3h.1M42.6 152.4h.1M42.6 149.1v.8M42.6 152.6h.1M42.6 144.4v4.5M42.6 149.9v.7M42.6 148.9h-.4v1h.4M42.6 152.2h-.4v.2h.4M42.6 152.1v.1M42.6 150.6v.3M42.6 150.9v.1"/>
<path d="M42.6 149v.1M42.6 148.9v.1M42.6 144.4h.1M42.6 152.1h.1M42.6 150.9v1.4M42.6 152.4v.2M42.6 145.1h.2M42.6 144.5h.2M42.6 151.7h.2M42.6 150.9h.1M42.7 146v4.1M42.7 146h.1"/>
<path d="M42.7 150.8v.9M42.7 152.3l-.1 .2M42.7 144.2h.1M42.7 142.6h.1M42.7 152.4h.1M42.7 150.8h.1M42.7 154.6h.1M42.8 146v4.1h-.2M42.8 146h-.1M42.8 150.8h-.2M42.8 146h.1M42.8 156.2h-.6"/>
<path d="M43.6 140.9v-72.8h.7v72.8M43.6 157.1v37.6h.7v-37.6M44.1 140.9h-1.3v16.2h1.3M44.1 140.9v16.2M44.1 140.9h10M44.1 157.1h10M45 145.5v.8M45 145.5l-.2 .4 .2 .4M45 152.7v.8M45 153.5l.7 .4M45 152.7l-.2 .4 .2 .4M45 153.5l.2 .4h.5"/>
<path d="M45 146.3l.7 .4M45 146.3l.3 .4h.4M45.6 145.1l.8 .3M45.6 145.1h.5l.3 .3M45.6 145.1l-.6 .4M45.6 145.1h-.4l-.2 .4M45.7 152.3h.4l.3 .4M45.7 152.3l.7 .4M45.7 152.3l-.7 .4M45.7 152.3h-.5l-.2 .4M46.4 145.4l.2 .4-.2 .5M46.4 145.4v.9"/>
<path d="M46.4 152.7v.8M46.4 153.5l-.7 .4M46.4 152.7a.46 .46 0 0 1 0 .8M46.4 153.5l-.3 .4h-.4M46.4 146.3l-.7 .4M46.4 146.3a.48 .48 0 0 1-.7 .4M47.1 157.1v31.8M47.6 157.1v31.8M51.6 157.1v31.8M52.1 157.1v36.8h-.3M52.7 149.7v.8M52.7 149.7l-.2 .4 .2 .4"/>
<path d="M52.7 150.5l.7 .5M52.7 150.5l.3 .5h.4M53.4 149.3h.5l.3 .4M53.4 149.3l.8 .4M53.4 149.3l-.7 .4M53.4 149.3h-.4l-.3 .4M54.1 140.9h1.2v16.2h-1.2M54.1 140.9v8.7M54.1 150.7v6.4M54.2 149.7v.8M54.2 150.5l-.8 .5M54.2 149.7l.2 .4-.2 .4"/>
<path d="M54.2 150.5l-.3 .5h-.5M55.3 142.4h.2v2h-.2M55.3 154.4h.2v2h-.2M55.3 149.6h3M55.3 150.6h3M55.5 144.2h.1M55.5 142.6h.1M55.5 152.4h.1M55.5 150.8h.1M55.5 156.2h.1M55.5 154.6h.1M55.5 150.6v1.2a.52 .52 0 0 1-.2 .8"/>
<path d="M55.6 142.6v.8M55.6 143.4v.8M55.6 150.8v.8M55.6 151.6v.8M55.6 154.6v.8M55.6 155.4v.8M55.6 144.2h.8M55.6 142.6h.8M55.6 152.4h.8M55.6 150.8h.8M55.6 156.2h.8M55.6 154.6h.8"/>
<path d="M55.6 143.4h.8M55.6 151.6h.8M55.6 155.4h.8M56.4 142.6l.1 .4M56.4 143.4l.1 .4M56.4 150.8l.1 .4M56.4 151.6l.1 .4M56.4 154.6l.1 .4M56.4 155.4l.1 .4M56.5 143v.8M56.5 143.8l-.1 .4M56.5 151.2v.8"/>
<path d="M56.5 152l-.1 .4M56.5 155v.8M56.5 155.8l-.1 .4M56.5 143.9h1.2M56.5 142.9h1.2M56.5 152.1h1.2M56.5 151.1h1.2M56.5 155.9h1.2M56.5 154.9h1.2M56.5 143l-.1 .4M56.5 151.2l-.1 .4M56.5 155l-.1 .4"/>
<path d="M57.7 142.9v1M57.7 151.1v1M57.7 154.9v1M58.3 150.6v.1M58.3 149.6v1M58.3 149.6h.1M58.3 149.3v1.7M58.3 151h.6M58.4 151h.1M58.4 149.3v1.7M58.4 150.1h.5M58.4 150.9h.5"/>
<path d="M58.9 150.1l.1 .4M58.9 149.3l.1 .4M58.9 150.9l.1 .1M58.9 149.3h-.6M59 149.3h.1M59 151h.1M59 150.5l-.1 .4M59 149.7l-.1 .4M59 149.7v.8M59 150.5v.5M59 149.3v.4M41.7 193.6v.3h1.9"/>
<path d="M41.7 189.2v2M41.7 191.6v2M41.7 193.6h4.4M41.7 189.2h1.9M41.8 191.7l.6 .3M41.8 191.1v.6M41.8 191.1l-.1 .3 .1 .3M41.8 191.7l.2 .3h.4M42.4 190.8l.5 .3M42.4 190.8h.4l.1 .3M42.4 190.8h-.4l-.2 .3M42.4 190.8l-.6 .3"/>
<path d="M42.9 191.7l-.5 .3M42.9 191.7l-.2 .3h-.3M42.9 191.1v.6M42.9 191.1l.2 .3-.2 .3M43 194.3l.1 .2M43 194.3h.1M43 193.9v.4M43.1 194.3v.2M43.1 194.3h.2M43.1 194.5h.5M43.2 186.7v.3h.4M43.2 186.7h.4"/>
<path d="M43.2 186.7h.1M43.3 194.3h.1M43.3 193.9v.4M43.4 193.9v.4M43.4 194.3h.2M43.5 187h.1M43.6 186.5l-.4 .2M43.6 188.9h-1.9v.3M43.6 186.5h.1M44.3 186.7h.4M44.3 188.9h7.5v2.3M44.3 194.5h.4"/>
<path d="M44.3 194.3h.1M44.3 193.9h7.5M44.3 186.5h.1M44.3 189.2h1.8M44.3 186.5l.4 .2M44.4 194.3h.2M44.4 193.9v.4M44.6 194.3h.2M44.6 193.9v.4M44.7 186.7h.1M44.7 186.7v.3h-.4M44.8 193.9l-.1 .6"/>
<path d="M44.8 194.3l-.1 .2M44.8 193.9v.4M44.9 191.7l.6 .3M44.9 191.1v.6M44.9 191.1l-.1 .3 .1 .3M44.9 191.7l.3 .3h.3M45.5 190.8h-.3l-.3 .3M45.5 190.8l-.6 .3M45.5 190.8l.5 .3M45.5 190.8h.4l.1 .3M46 191.1v.6M46 191.7l-.5 .3"/>
<path d="M46 191.1l.2 .3-.2 .3M46 191.7l-.1 .3h-.4M46.1 188.9v.3M46.1 193.6v.3M46.1 189.2v2M46.1 191.6v2M47.4 191.1v.6M47.4 191.7l.6 .3M47.4 191.1l-.1 .3 .1 .3M47.4 191.7l.2 .3h.4M48 190.8l-.6 .3M48 190.8l.5 .3"/>
<path d="M48 190.8h-.4l-.2 .3M48 190.8h.4l.1 .3M48.5 191.1v.6M48.5 191.7l-.5 .3M48.5 191.1l.2 .3-.2 .3M48.5 191.7l-.1 .3h-.4M50.6 191.1v.6M50.6 191.7l.5 .3M50.6 191.1l-.2 .3 .2 .3M50.6 191.7l.2 .3h.3M51.1 190.8l-.5 .3M51.1 190.8l.6 .3"/>
<path d="M51.1 190.8h-.3l-.2 .3M51.1 190.8h.4l.2 .3M51.7 191.1v.6M51.7 191.7l-.6 .3M51.7 191.1l.2 .3-.2 .3M51.7 191.7l-.2 .3h-.4M51.8 191.6v2.3"/>
<circle cx="34.1" cy="29.8" r=".31"/>
<circle cx="44.5" cy="27.2" r=".08"/>
<circle cx="161.2" cy="28.7" r=".57"/>
<circle cx="161.2" cy="29.6" r=".15"/>
<circle cx="161.2" cy="28.7" r=".59"/>
<circle cx="161.2" cy="29.6" r=".18"/>
<circle cx="162.7" cy="34.4" r=".57"/>
<circle cx="162.8" cy="34.4" r=".6"/>
<circle cx="163.7" cy="34.3" r=".16"/>
<circle cx="163.7" cy="34.4" r=".18"/>
<circle cx="164.8" cy="30.8" r=".4"/>
<circle cx="164.8" cy="30.8" r=".69"/>
<circle cx="164.8" cy="30.7" r=".13"/>
<circle cx="164.8" cy="30.7" r=".53"/>
<circle cx="164.8" cy="30.8" r=".75"/>
<circle cx="165.9" cy="27.2" r=".18"/>
<circle cx="166" cy="27.2" r=".17"/>
<circle cx="166.9" cy="27.1" r=".59"/>
<circle cx="166.9" cy="27.2" r=".57"/>
<circle cx="168.4" cy="31.9" r=".18"/>
<circle cx="168.4" cy="32.8" r=".59"/>
<circle cx="168.4" cy="31.9" r=".17"/>
<circle cx="168.4" cy="32.8" r=".57"/>
</g>
<text font-size="8.5" x="345.2" y="278.5">Gantry X</text>
<g font-size="4.7" fill="#808080">
<text x="68" y="39.9" transform="rotate(-90 68 39.9)">130,60</text>
<text x="40.1" y="46.8">205,90</text>
<text x="139.3" y="45.4">1000</text>
<text x="34.6" y="115.3">22</text>
<text x="56.6" y="127.8">40</text>
<text x="61" y="134.4">100</text>
<text x="66.6" y="152.8" transform="rotate(-90 66.6 152.8)">130</text>
</g>
<g font-size="4.2">
<text x="226.4" y="35.1">ITEM NO.</text>
<text x="254.5" y="35.1">QTY.</text>
<text x="289" y="35.1">PART NUMBER</text>
<text x="360.1" y="35.1">DESCRIPTION</text>
<text x="234.2" y="41.4">1</text>
<text x="257.9" y="41.4">1</text>
<text x="275.8" y="41.4">Profile-40x40x3-1000mm - X</text>
<text x="234.2" y="47.7">2</text>
<text x="257.9" y="47.7">1</text>
<text x="292.1" y="47.7">MountV0.3</text>
<text x="232.5" y="54">2.1</text>
<text x="257.9" y="54">1</text>
<text x="273.9" y="54">Profile-100x100x2-130mm-V0.3</text>
<text x="232.5" y="60.4">2.2</text>
<text x="257.9" y="60.4">6</text>
<text x="287.4" y="60.4">DIN_933_M8x120</text>
<text x="344.9" y="60.4">DIN 933 M8x75 POCINKANO</text>
<text x="232.5" y="67.3">2.3</text>
<text x="257.9" y="67.3">6</text>
<text x="290.3" y="67.3">Bearing 608ZZ</text>
<text x="359.4" y="67.3">Bearing 608ZZ</text>
<text x="232.5" y="74.6">2.4</text>
<text x="257.9" y="74.6">4</text>
<text x="285.8" y="74.6">Belt bearing F608Z</text>
<text x="232.5" y="81.3">2.5</text>
<text x="257.9" y="81.3">1</text>
<text x="272.6" y="81.3">Stepper motor NEMA 23HS7430</text>
<text x="232.5" y="87.4">2.6</text>
<text x="257.9" y="87.4">1</text>
<text x="273.8" y="87.4">Timing pulley T2 6mm 20 teeth</text>
<text x="232.5" y="95.6">2.7</text>
<text x="257.9" y="95.6">4</text>
<text x="301.2" y="95.6">M5</text>
<text x="339.1" y="93.5">Kunststoffscheibe aus Polyamid in</text>
<text x="350.9" y="97.6">den größen M2 - M20.</text>
<text x="232.5" y="103.8">2.8</text>
<text x="257.9" y="103.8">4</text>
<text x="276" y="103.8">ISO 7045 - M5 x 16 - Z --- 16N</text>
<text x="232.5" y="111.1">2.9</text>
<text x="257.9" y="111.1">4</text>
<text x="282" y="111.1">Mutter DIN-934 M5-A2</text>
<text x="347.9" y="113.2">Dimensionen: M2,5 - M16</text>
<text x="358.3" y="109.1">Mutter DIN-934</text>
<text x="339.1" y="118.5">Kunststoffscheibe aus Polyamid in</text>
<text x="231.3" y="120.6">2.10</text>
<text x="256.7" y="120.6">10</text>
<text x="301.2" y="120.6">M8</text>
<text x="350.9" y="122.6">den größen M2 - M20.</text>
<text x="231.3" y="129.7">2.11</text>
<text x="257.9" y="129.7">4</text>
<text x="296.8" y="129.7">Default</text>
<text x="346.8" y="129.7">DIN 933 M8x35 POCINKAN</text>
<text x="231.3" y="136">2.12</text>
<text x="256.7" y="136">12</text>
<text x="276.6" y="136">Spring Washer M8 2146-025</text>
<text x="353.1" y="136">M8 SPRING WASHER</text>
<text x="231.3" y="143.1">2.13</text>
<text x="256.7" y="143.1">18</text>
<text x="296.8" y="143.1">Default</text>
<text x="350.1" y="143.1">DIN 934 M8 POCINKAN</text>
<text x="234.2" y="150.1">3</text>
<text x="257.9" y="150.1">2</text>
<text x="293.7" y="150.1">Tightener</text>
<text x="232.5" y="157.4">3.1</text>
<text x="257.9" y="157.4">1</text>
<text x="287.6" y="157.4">Tightener - plate</text>
<text x="232.5" y="164.7">3.2</text>
<text x="257.9" y="164.7">1</text>
<text x="285" y="164.7">Tightener - housing</text>
<text x="232.5" y="172.1">3.3</text>
<text x="257.9" y="172.1">1</text>
<text x="288.6" y="172.1">Tightener - stick</text>
<text x="232.5" y="179.8">3.4</text>
<text x="257.9" y="179.8">2</text>
<text x="288.5" y="179.8">DIN_933_M6x35</text>
<text x="346.8" y="179.8">DIN 933 M6x35 POCINKAN</text>
<text x="232.5" y="187.1">3.5</text>
<text x="257.9" y="187.1">2</text>
<text x="288.8" y="187.1">DIN 6902-C4.55</text>
<text x="232.5" y="194.4">3.6</text>
<text x="257.9" y="194.4">2</text>
<text x="291.9" y="194.4">DIN_934_M6</text>
<text x="348.3" y="194.4">DIN 934 M6 POCINKANO</text>
<text x="232.5" y="200.8">3.7</text>
<text x="257.9" y="200.8">1</text>
<text x="276" y="200.8">ISO 7045 - M6 x 30 - Z --- 30N</text>
<text x="234.2" y="207.1">4</text>
<text x="257.9" y="207.1">4</text>
<text x="287.4" y="207.1">DIN_933_M6x35</text>
<text x="346.8" y="207.1">DIN 933 M6x35 POCINKAN</text>
<text x="234.2" y="214.4">5</text>
<text x="257.9" y="214.4">4</text>
<text x="288.8" y="214.4">DIN 6902-C5.5</text>
<text x="234.2" y="221.7">6</text>
<text x="257.9" y="221.7">4</text>
<text x="290.7" y="221.7">DIN_934_M6</text>
<text x="348.3" y="221.7">DIN 934 M6 POCINKANO</text>
<text x="234.2" y="228.7">7</text>
<text x="257.9" y="228.7">1</text>
<text x="283.7" y="228.7">Timing belt T2 6mm</text>
</g>
<text font-size="3.9" x="401" y="275.4">A3</text>
<g font-size="2">
<text x="223.5" y="234.4">UNLESS OTHERWISE SPECIFIED:</text>
<text x="223.5" y="236.9">DIMENSIONS ARE IN MILLIMETERS</text>
<text x="223.5" y="239.4">SURFACE FINISH:</text>
<text x="304.2" y="234.3">DEBUR AND</text>
<text x="304.2" y="236.8">BREAK SHARP</text>
<text x="304.2" y="239.3">EDGES</text>
<text x="335.5" y="235.8">DO NOT SCALE DRAWING</text>
<text x="376.2" y="236">REVISION</text>
<text x="223.5" y="241.9">TOLERANCES:</text>
<text x="225.1" y="244.4">LINEAR:</text>
<text x="225.1" y="246.9">ANGULAR:</text>
<text x="237.2" y="251.8">NAME</text>
<text x="252.9" y="251.7">SIGNATURE</text>
<text x="270.1" y="251.7">DATE</text>
<text x="223.1" y="255.9">DRAWN</text>
<text x="322.8" y="252">TITLE:</text>
<text x="223.3" y="260.1">CHK'D</text>
<text x="223.3" y="264.2">APPV'D</text>
<text x="223.3" y="268.6">MFG</text>
<text x="223.5" y="272.9">Q.A</text>
<text x="278.5" y="272.3">MATERIAL:</text>
<text x="323" y="273.4">DWG NO.</text>
<text x="278.5" y="285.3">WEIGHT:</text>
<text x="323" y="285.4">SCALE:1:8</text>
<text x="367.4" y="285.4">SHEET 1 OF 1</text>
</g>
</svg>
